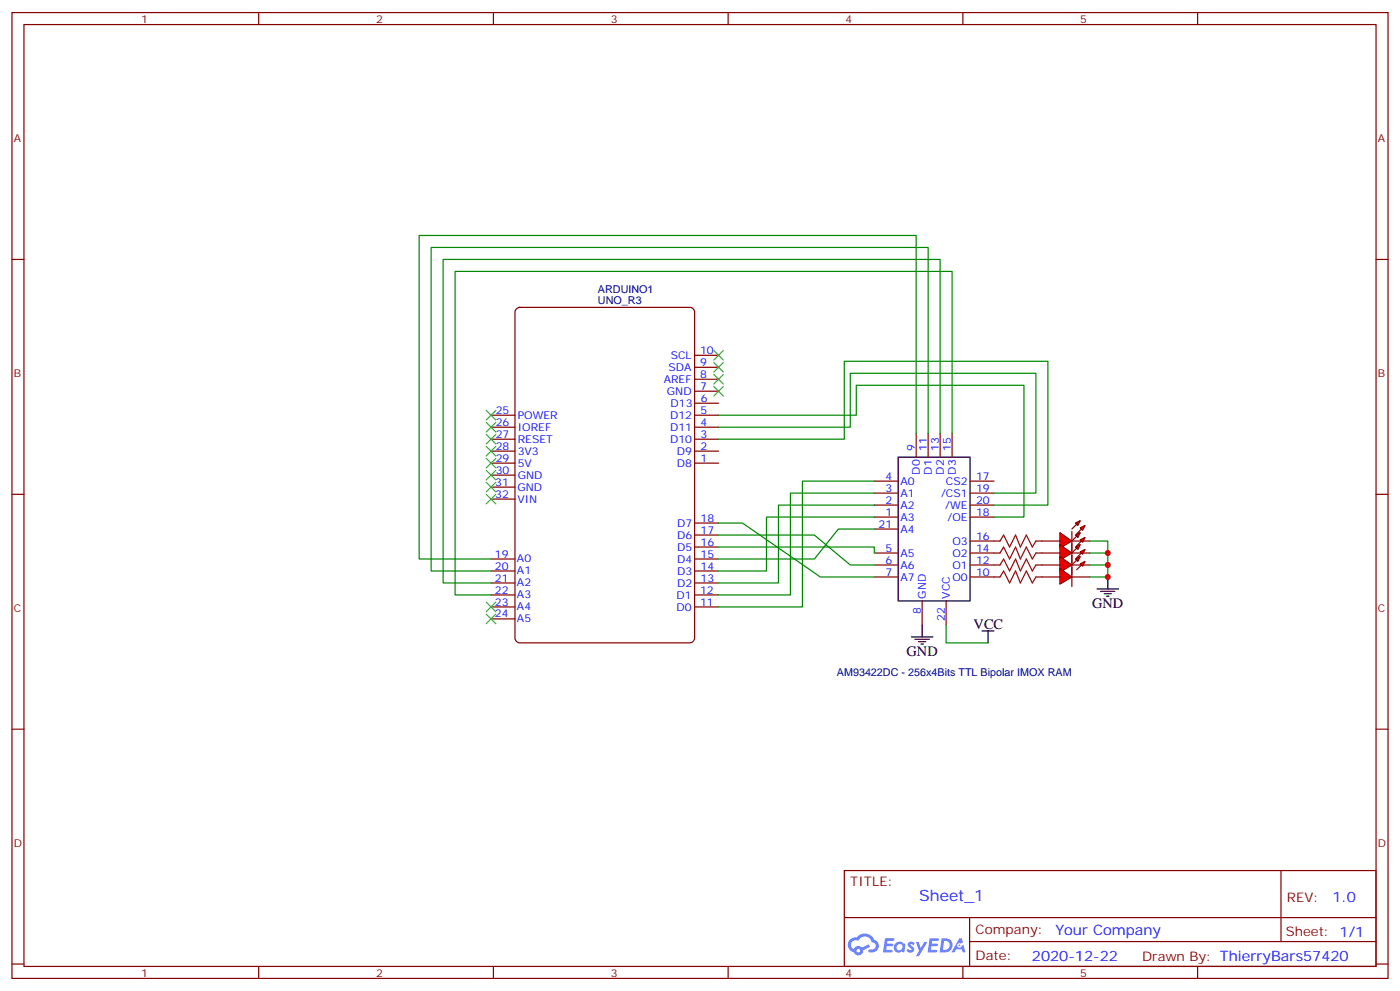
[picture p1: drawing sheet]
<svg xmlns="http://www.w3.org/2000/svg" width="412mm" height="292mm" viewBox="0 0 412 292" stroke-linecap="round" stroke-linejoin="round" font-family="sans-serif">
<g fill="none" stroke="#870000" stroke-width=".35">
<path d="M3.5 3.7h405.4v284.3h-405.4zM7.1 7.2h398.2v277.3h-398.2zM76.2 3.7v3.5M145.3 3.7v3.5M214.5 3.7v3.5M283.6 3.7v3.5M352.8 3.7v3.5M3.5 76.4h3.6M405.3 76.4h3.6M3.5 145.5h3.6M405.3 145.5h3.6M3.5 214.7h3.6"/>
<path d="M405.3 214.7h3.6M248.7 256.3h156.6v28.2h-156.6zM377.3 256.3v20.9M248.7 270.1h156.5M285.6 277.2h119.6M285.6 270.1v14.2M3.5 283.8h3.6M76.2 284.5v3.5M145.3 284.5v3.5M214.5 284.5v3.5M283.6 284.5v3.5M352.8 284.5v3.5"/>
<path d="M405.3 283.8h3.6"/>
</g>
<g fill="#5487ff">
<path d="M267.7 277.5a1.22 1.22 0 0 1 1.7 .2l-.4 .6a.47 .47 0 0 0-.3-.4 .47 .47 0 0 0-.5 .2l.1 .2a1.14 1.14 0 0 1 .8 1.8 1.14 1.14 0 0 1-1.9 0l-.2-.2 .5-.6 .7 .5a.29 .29 0 0 0 .3-.3 .29 .29 0 0 0-.2-.3 1.04 1.04 0 0 1-.6-1.7z"/>
<path d="M260.7 276.2h2.4l.3 .2-.2 .5-1.8 .1-.1 .8h1.5l.3 .4-.3 .4h-1.6l-.2 1.1h1.7l.2 .3-.2 .3-2.6 .1z"/>
<path d="M273.8 276.2h2.4l.3 .2-.1 .5-1.8 .1-.2 .8h1.6l.3 .4-.4 .4-1.6-.1-.1 1.1 1.7 .1 .2 .3-.2 .3-2.6 .1z"/>
<path d="M282.6 276.2h.7l.3 1.3-.6 .3a.69 .69 0 0 0-1 .3 .69 .69 0 0 0 .4 .9 .69 .69 0 0 0 .9-.6l.5-.2 .6 2.2h-.8l-.2-.9h-1.8l-.5 .9h-.8z"/>
<path d="M269.8 277.3h.8l.6 1.8 1.1-1.8h.9l-2.6 4.2h-.8l.9-1.5z"/>
<path d="M277.4 276.2l-.6 4.2h1.3a2.11 2.11 0 0 0 2.5-2.1 2.11 2.11 0 0 0-2.5-2.1zM278.1 277a1.39 1.39 0 0 1 1.7 1.4 1.39 1.39 0 0 1-1.8 1.2h-.3z"/>
<path d="M263.7 277.8a1.54 1.54 0 0 0-.1 2.2 1.54 1.54 0 0 0 2.2 .1l.6 .3 .3-2.3-.2-.3h-.4a1.49 1.49 0 0 0-2.4 0zM264 278.8a.94 .94 0 0 1 1.8 0 .94 .94 0 0 1-1.8 0z"/>
<path d="M250.4 276.6a2.18 2.18 0 0 0 1.1 3.7 1.44 1.44 0 0 0 1.6 .9 1.44 1.44 0 0 0 1.2-1.4l2-1.1-.5-.7-1.9 1a1.47 1.47 0 0 0-2.4 .4 1.39 1.39 0 0 1-.7-1.9 1.39 1.39 0 0 1 2-.5 2.12 2.12 0 0 1 2.2-1.3 2.12 2.12 0 0 1 1.9 1.7 1.14 1.14 0 0 1 1.1 1.4 1.14 1.14 0 0 1-1.7 .7 .43 .43 0 0 0-.5 .4 .43 .43 0 0 0 .4 .5 1.98 1.98 0 0 0 2.5-1.2 1.98 1.98 0 0 0-1.2-2.6 3.1 3.1 0 0 0-5.3-.6l-.9 .1zM252.3 279.9a.55 .55 0 0 1 1.1 0 .55 .55 0 0 1-1.1 0z"/>
<circle cx="282.6" cy="278.3" r=".26"/>
</g>
<path d="M152 91.1l1.1-.6h50.1a1.41 1.41 0 0 1 1.4 1.4v96a1.51 1.51 0 0 1-1.4 1.4h-50.1a1.51 1.51 0 0 1-1.4-1.4v-96z" fill="none" stroke="#800000" stroke-width=".35"/>
<g fill="none" stroke="#870000" stroke-width=".35">
<path d="M204.6 118.7h7.1M204.6 115.2h7.1M204.6 111.7h7.1M204.6 108.1h7.1M204.6 104.6h7.1M144.6 136.3h7.1M144.6 132.8h7.1M144.6 129.3h7.1M144.6 125.8h7.1M144.6 122.2h7.1M144.6 139.9h7.1M204.6 136.3h7.1"/>
<path d="M204.6 132.8h7.1M204.6 129.3h7.1M204.6 125.8h7.1M204.6 122.2h7.1M269.9 127.5v7.1M273.4 127.5v7.1M276.9 127.5v7.1M280.5 127.5v7.1M144.6 143.4h7.1M144.6 146.9h7.1M204.6 157.5h7.1M204.6 154h7.1"/>
<path d="M257.5 152.2h7.1M257.5 148.7h7.1M257.5 145.2h7.1M257.5 141.6h7.1M257.5 155.8h7.1M285.8 152.2h7M285.8 148.7h7M285.8 145.2h7M285.8 141.6h7M285.8 159.3h8.8M305.2 159.3h1.7M144.6 178.7h7.1"/>
<path d="M144.6 175.2h7.1M144.6 171.6h7.1M144.6 168.1h7.1M144.6 164.6h7.1M204.6 178.7h7.1M204.6 175.2h7.1M204.6 171.6h7.1M204.6 168.1h7.1M204.6 164.6h7.1M204.6 161h7.1M257.5 162.8h7.1M257.5 166.3h7.1"/>
<path d="M257.5 169.9h7.1M271.6 176.9v7.1M278.7 176.9v7.1M285.8 162.8h8.8M285.8 166.3h8.8M285.8 169.9h8.8M305.2 162.8h1.7M305.2 166.3h1.7M305.2 169.9h1.7M144.6 182.2h7.1"/>
</g>
<path d="M264.6 134.6h21.2v42.3h-21.2z" fill="none" stroke="#000" stroke-width=".35"/>
<g fill="none" stroke="#008700" stroke-width=".35">
<path d="M211.7 129.3h37v-22.9h60v42.3h-15.9M211.7 125.8h38.8v-15.9h54.7v35.3h-12.4M211.7 122.2h40.5v-8.8h49.4v38.8h-8.8M269.9 127.5v-58.2h-146.4v95.3h21.1M273.4 127.5v-54.7h-146.4v95.3h17.6M276.9 127.5v-51.1h-146.4v95.2h14.1M280.5 127.5v-47.6h-146.4v95.3h10.5M211.7 154h7l23 15.9h15.8M211.7 157.5h28.2l10.6 8.8h7M257.5 155.8h-10.6l-7 8.8h-28.2M257.5 141.6h-21.1v37.1h-24.7M257.5 145.2h-24.7v30h-21.1"/>
<path d="M257.5 148.7h-28.2v22.9h-17.6M257.5 152.2h-31.7v15.9h-14.1M211.7 161h45.8v1.8"/>
</g>
<g fill="none" stroke="#3c3" stroke-width=".35">
<path d="M210.3 103.2l2.8 2.8M210.3 106.7l2.8 2.8M210.3 110.2l2.8 2.9M210.3 113.8l2.8 2.8M213.1 103.2l-2.8 2.8M213.1 106.7l-2.8 2.8M213.1 110.2l-2.8 2.9M213.1 113.8l-2.8 2.8M143.2 138.5l2.8 2.8M143.2 134.9l2.8 2.9M143.2 131.4l2.8 2.8M143.2 127.9l2.8 2.8"/>
<path d="M143.2 124.4l2.8 2.8M143.2 120.8l2.8 2.8M146 138.5l-2.8 2.8M146 134.9l-2.8 2.9M146 131.4l-2.8 2.8M146 127.9l-2.8 2.8M146 124.4l-2.8 2.8M146 120.8l-2.8 2.8M143.2 142l2.8 2.8M143.2 145.5l2.8 2.8M146 142l-2.8 2.8M146 145.5l-2.8 2.8"/>
<path d="M143.2 177.3l2.8 2.8M146 177.3l-2.8 2.8M143.2 180.8l2.8 2.8M146 180.8l-2.8 2.8"/>
</g>
<path d="M294.6 159.3l1-1.8 1.8 3.5 1.8-3.5 1.4 3.5 1.7-3.5 1.8 3.5 1.1-1.7M294.6 162.8l1-1.8 1.8 3.6 1.8-3.6 1.4 3.6 1.7-3.6 1.8 3.6 1.1-1.8M294.6 166.3l1-1.7 1.8 3.5 1.8-3.5 1.4 3.5 1.7-3.5 1.8 3.5 1.1-1.8M294.6 169.9l1-1.8 1.8 3.5 1.8-3.5 1.4 3.5 1.7-3.5 1.8 3.5 1.1-1.7" fill="none" stroke="#a10000" stroke-width=".35"/>
<g fill="#f00" stroke="#870000" stroke-width=".35">
<path d="M312.2 156.8l3.5 2.5-3.5 2.1z"/>
<path d="M315.7 156.5v5.6z"/>
</g>
<g fill="#870000" stroke="#870000" stroke-width=".35">
<path d="M315.7 155.8l1.4-1.5z"/>
<path d="M317.1 157.2l1.5-1.4z"/>
</g>
<g fill="#f00" stroke="#870000" stroke-width=".35">
<path d="M316.8 154l1.4-.7-.7 1.4z"/>
<path d="M318.2 155.4l1.4-.7-.7 1.4z"/>
</g>
<path d="M306.9 159.3h5.3M315.7 159.3h5.3" fill="none" stroke="#870000" stroke-width=".35"/>
<g fill="#f00" stroke="#870000" stroke-width=".35">
<path d="M312.2 160.3l3.5 2.5-3.5 2.1z"/>
<path d="M315.7 160v5.6z"/>
</g>
<g fill="#870000" stroke="#870000" stroke-width=".35">
<path d="M317.1 157.9l-1.4 1.4z"/>
<path d="M317.1 160.7l1.5-1.4z"/>
</g>
<g fill="#f00" stroke="#870000" stroke-width=".35">
<path d="M316.8 157.5l1.4-.7-.7 1.4z"/>
<path d="M318.2 158.9l1.4-.7-.7 1.4z"/>
</g>
<path d="M306.9 162.8h5.3M315.7 162.8h5.3" fill="none" stroke="#870000" stroke-width=".35"/>
<g fill="#f00" stroke="#870000" stroke-width=".35">
<path d="M312.2 163.9l3.5 2.4-3.5 2.2z"/>
<path d="M315.7 163.5v5.7z"/>
</g>
<g fill="#870000" stroke="#870000" stroke-width=".35">
<path d="M315.7 162.8l1.4-1.4z"/>
<path d="M318.6 162.8l-1.5 1.4z"/>
</g>
<g fill="#f00" stroke="#870000" stroke-width=".35">
<path d="M316.8 161l1.4-.7-.7 1.4z"/>
<path d="M318.2 162.5l1.4-.8-.7 1.5z"/>
</g>
<path d="M306.9 166.3h5.3M315.7 166.3h5.3" fill="none" stroke="#870000" stroke-width=".35"/>
<g fill="#f00" stroke="#870000" stroke-width=".35">
<path d="M312.2 167.4l3.5 2.5-3.5 2.1z"/>
<path d="M315.7 167v5.7z"/>
</g>
<g fill="#870000" stroke="#870000" stroke-width=".35">
<path d="M317.1 164.9l-1.4 1.4z"/>
<path d="M317.1 167.7l1.5-1.4z"/>
</g>
<g fill="#f00" stroke="#870000" stroke-width=".35">
<path d="M316.8 164.6l1.4-.7-.7 1.4z"/>
<path d="M318.2 166l1.4-.7-.7 1.4z"/>
</g>
<path d="M306.9 169.9h5.3M315.7 169.9h5.3" fill="none" stroke="#870000" stroke-width=".35"/>
<path d="M321 159.3h5.3v3.5h-5.3M326.3 162.8v3.5h-5.3M326.3 166.3v3.6h-5.3M278.7 184v5.3h12.3" fill="none" stroke="#008700" stroke-width=".35"/>
<path d="M323.1 173.4h6.4M324.2 174.1h4.2M325.3 174.8h2.1M326 175.5h.7M326.3 169.9v3.5M268.5 187.5h6.3M269.5 188.2h4.3M270.6 188.9h2.1M271.3 189.6h.7M271.6 184v3.5M289.3 185.7h3.5M291 185.7v3.6" fill="none" stroke="#000" stroke-width=".35"/>
<g fill="#c00">
<circle cx="326.3" cy="162.8" r=".88"/>
<circle cx="326.3" cy="166.3" r=".88"/>
<circle cx="326.3" cy="169.9" r=".88"/>
</g>
<text font-size="4.6" fill="#00f" x="270.8" y="265.3">Sheet_1</text>
<g font-size="4.2">
<text x="321.7" y="179">GND</text>
<text x="286.8" y="185">VCC</text>
<text x="267.1" y="193.1">GND</text>
</g>
<g font-size="4.2" fill="#00f">
<text x="392.5" y="265.6">1.0</text>
<text x="310.9" y="275.1">Your Company</text>
<text x="304" y="282.9">2020-12-22</text>
</g>
<g font-size="3.9" fill="#800">
<text x="250.5" y="260.9">TITLE:</text>
<text x="379.1" y="265.6">REV:</text>
<text x="287.4" y="275.1">Company:</text>
<text x="378.7" y="275.7">Sheet: 1/1</text>
<text x="287.4" y="282.8">Date:</text>
<text x="336.4" y="282.8">Drawn By: ThierryBars57420</text>
</g>
<g font-size="3.2" fill="#800">
<text x="41.6" y="6.7">1</text>
<text x="110.8" y="6.7">2</text>
<text x="179.9" y="6.7">3</text>
<text x="249.1" y="6.7">4</text>
<text x="318.2" y="6.7">5</text>
<text x="4.1" y="41.8">A</text>
<text x="405.9" y="41.8">A</text>
<text x="4.1" y="110.9">B</text>
<text x="405.9" y="110.9">B</text>
<text x="4.1" y="180.1">C</text>
<text x="405.9" y="180.1">C</text>
<text x="4.1" y="249.2">D</text>
<text x="405.9" y="249.2">D</text>
<text x="41.6" y="287.5">1</text>
<text x="110.8" y="287.5">2</text>
<text x="179.9" y="287.5">3</text>
<text x="249.1" y="287.5">4</text>
<text x="318.2" y="287.5">5</text>
</g>
<g font-size="3.2" fill="#000080">
<text x="176.1" y="89.4">UNO_R3</text>
<text x="176.1" y="86.2">ARDUINO1</text>
<text x="246.5" y="199.1">AM93422DC - 256x4Bits TTL Bipolar IMOX RAM</text>
</g>
<g font-size="3.2" fill="#00f">
<text x="197.6" y="105.7">SCL</text>
<text x="206.2" y="107.8">9</text>
<text x="206.2" y="104.3">10</text>
<text x="195.5" y="112.7">AREF</text>
<text x="197" y="109.2">SDA</text>
<text x="206.2" y="111.3">8</text>
<text x="196.5" y="116.3">GND</text>
<text x="197.5" y="119.7">D13</text>
<text x="206.2" y="114.9">7</text>
<text x="206.5" y="118.3">6</text>
<text x="146" y="121.8">25</text>
<text x="146" y="125.4">26</text>
<text x="152.5" y="123.2">POWER</text>
<text x="197.4" y="123.3">D12</text>
<text x="206.3" y="121.9">5</text>
<text x="206.3" y="125.4">4</text>
<text x="146" y="128.9">27</text>
<text x="152.5" y="126.8">IOREF</text>
<text x="152.5" y="130.3">RESET</text>
<text x="197.4" y="130.4">D10</text>
<text x="197.4" y="126.8">D11</text>
<text x="206.3" y="128.9">3</text>
<text x="146" y="132.4">28</text>
<text x="146" y="135.9">29</text>
<text x="152.5" y="133.8">3V3</text>
<text x="152.5" y="137.4">5V</text>
<text x="199.4" y="137.4">D8</text>
<text x="199.4" y="133.9">D9</text>
<text x="206.3" y="136">1</text>
<text x="206.3" y="132.5">2</text>
<text x="269.5" y="132.8" transform="rotate(-90 269.5 132.8)">9</text>
<text x="273" y="132.8" transform="rotate(-90 273 132.8)">11</text>
<text x="276.6" y="132.8" transform="rotate(-90 276.6 132.8)">13</text>
<text x="280.1" y="132.8" transform="rotate(-90 280.1 132.8)">15</text>
<text x="145.9" y="143.1">31</text>
<text x="146" y="139.5">30</text>
<text x="152.5" y="140.9">GND</text>
<text x="260.8" y="141.3">4</text>
<text x="265.3" y="142.7">A0</text>
<text x="270.9" y="139.7" transform="rotate(-90 270.9 139.7)">D0</text>
<text x="274.5" y="139.7" transform="rotate(-90 274.5 139.7)">D1</text>
<text x="278" y="139.7" transform="rotate(-90 278 139.7)">D2</text>
<text x="278.6" y="142.7">CS2</text>
<text x="281.5" y="139.7" transform="rotate(-90 281.5 139.7)">D3</text>
<text x="287.5" y="141.3">17</text>
<text x="145.9" y="146.6">32</text>
<text x="152.4" y="144.5">GND</text>
<text x="152.4" y="148">VIN</text>
<text x="260.8" y="148.3">2</text>
<text x="260.8" y="144.8">3</text>
<text x="265.3" y="149.8">A2</text>
<text x="265.3" y="146.2">A1</text>
<text x="277.2" y="146.2">/CS1</text>
<text x="278.5" y="149.8">/WE</text>
<text x="287.5" y="144.8">19</text>
<text x="287.5" y="148.3">20</text>
<text x="199.4" y="155">D7</text>
<text x="206.4" y="153.6">18</text>
<text x="258.8" y="155.4">21</text>
<text x="260.8" y="151.9">1</text>
<text x="265.3" y="153.3">A3</text>
<text x="279.1" y="153.3">/OE</text>
<text x="287.5" y="151.9">18</text>
<text x="199.4" y="158.6">D6</text>
<text x="206.4" y="160.7">16</text>
<text x="206.4" y="157.2">17</text>
<text x="265.3" y="156.8">A4</text>
<text x="280.5" y="160.3">O3</text>
<text x="287.5" y="158.9">16</text>
<text x="145.8" y="164.2">19</text>
<text x="145.8" y="167.7">20</text>
<text x="152.3" y="165.6">A0</text>
<text x="199.4" y="165.6">D4</text>
<text x="199.4" y="162.1">D5</text>
<text x="206.4" y="167.7">14</text>
<text x="206.4" y="164.2">15</text>
<text x="260.8" y="162.5">5</text>
<text x="260.8" y="166">6</text>
<text x="265.3" y="163.9">A5</text>
<text x="265.3" y="167.4">A6</text>
<text x="280.5" y="167.4">O1</text>
<text x="280.5" y="163.9">O2</text>
<text x="287.5" y="166">12</text>
<text x="287.5" y="162.5">14</text>
<text x="145.8" y="171.2">21</text>
<text x="152.3" y="169.1">A1</text>
<text x="152.3" y="172.6">A2</text>
<text x="199.4" y="172.7">D2</text>
<text x="199.4" y="169.2">D3</text>
<text x="206.4" y="171.3">13</text>
<text x="260.8" y="169.5">7</text>
<text x="265.3" y="170.9">A7</text>
<text x="280.5" y="170.9">O0</text>
<text x="287.5" y="169.5">10</text>
<text x="145.8" y="174.7">22</text>
<text x="145.8" y="178.3">23</text>
<text x="152.3" y="176.1">A3</text>
<text x="152.3" y="179.7">A4</text>
<text x="199.3" y="179.8">D0</text>
<text x="199.3" y="176.2">D1</text>
<text x="206.2" y="178.4">11</text>
<text x="206.2" y="174.8">12</text>
<text x="272.7" y="176.2" transform="rotate(-90 272.7 176.2)">GND</text>
<text x="279.8" y="176.2" transform="rotate(-90 279.8 176.2)">VCC</text>
<text x="145.8" y="181.8">24</text>
<text x="152.3" y="183.2">A5</text>
<text x="271.3" y="180.7" transform="rotate(-90 271.3 180.7)">8</text>
<text x="278.3" y="182.7" transform="rotate(-90 278.3 182.7)">22</text>
</g>
</svg>
